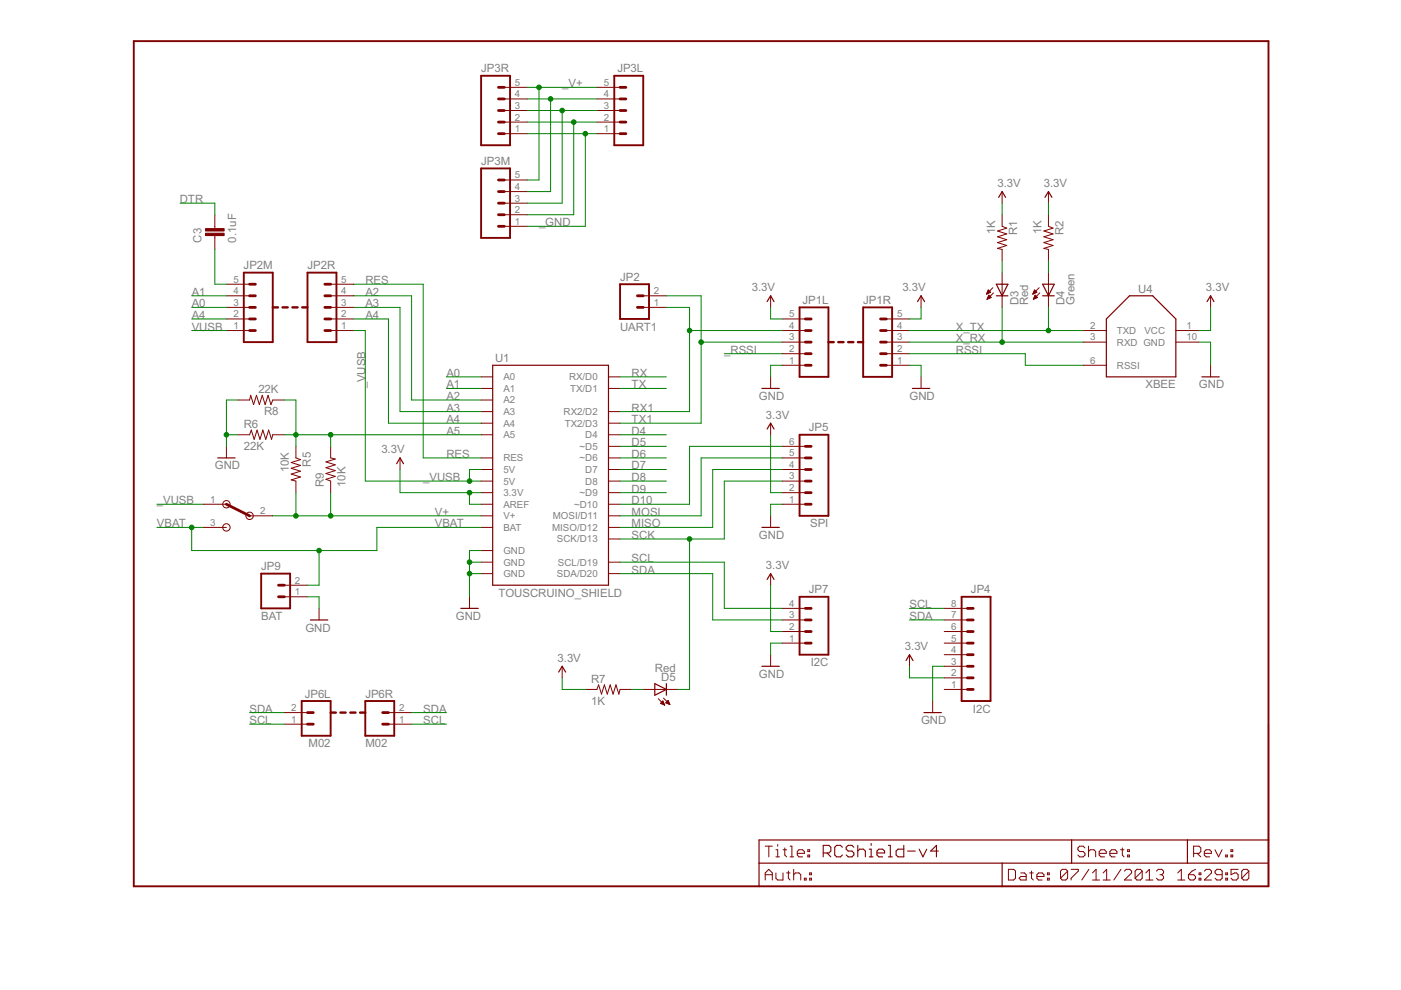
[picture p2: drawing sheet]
<svg xmlns="http://www.w3.org/2000/svg" width="297mm" height="210mm" viewBox="0 0 297 210" stroke-linecap="round" stroke-linejoin="round" font-family="sans-serif">
<path d="M57.8 65.2h1.1M59.9 65.2h1.1M62 65.2h1.1M64.1 65.2h1.1M175.6 72.5h1.2M177.7 72.5h1.1M179.8 72.5h1.1M181.9 72.5h1.1M70.1 151.1h1.1M72.2 151.1h1.1M74.3 151.1h1.1M76.3 151.1h1.1" fill="none" stroke="#800000" stroke-width=".51"/>
<g fill="none" stroke="#800000" stroke-width=".59">
<path d="M105.7 18.5h1.2M131.5 18.5h1.2M105.7 21h1.2M105.7 25.9h1.2M105.7 28.3h1.2M105.7 23.4h1.2M105.7 38.2h1.2M131.5 21h1.2M131.5 25.9h1.2M131.5 28.3h1.2M131.5 23.4h1.2M105.7 40.6h1.2"/>
<path d="M105.7 45.5h1.2M105.7 48h1.2M105.7 43.1h1.2M52.9 70.1h1.2M52.9 67.6h1.2M52.9 62.7h1.2M52.9 65.2h1.2M52.9 60.3h1.2M68.9 70.1h1.2M68.9 67.6h1.2M68.9 62.7h1.2M68.9 65.2h1.2"/>
<path d="M68.9 60.3h1.2M135.1 62.7h1.3M135.1 65.2h1.3M170.8 70.1h1.2M170.8 75h1.2M170.8 77.4h1.2M170.8 72.5h1.2M170.8 67.6h1.2M186.7 70.1h1.2M186.7 75h1.2M186.7 77.4h1.2M186.7 72.5h1.2"/>
<path d="M186.7 67.6h1.2M170.8 97.1h1.2M170.8 99.5h1.2M170.8 94.6h1.2M48 106.9l4.9 2.5M170.8 102h1.2M170.8 104.5h1.2M170.8 106.9h1.2M59.1 126.5h1.2M59.1 124.1h1.2M170.8 129h1.2M170.8 133.9h1.2"/>
<path d="M170.8 136.4h1.2M170.8 131.4h1.2M205.1 129h1.2M205.1 133.9h1.2M205.1 136.4h1.2M205.1 131.4h1.2M205.1 138.8h1.2M65.2 153.5h1.2M65.2 151.1h1.2M81.1 153.5h1.3M81.1 151.1h1.3M205.1 143.7h1.2"/>
<path d="M205.1 146.2h1.2M205.1 141.3h1.2"/>
</g>
<g fill="none" stroke="#800000" stroke-width=".21">
<path d="M106.9 18.5h4.9M126.6 18.5h4.9M106.9 28.3h4.9M106.9 25.9h4.9M106.9 23.4h4.9M106.9 21h4.9M106.9 38.2h4.9M126.6 28.3h4.9M126.6 25.9h4.9M126.6 23.4h4.9M126.6 21h4.9M45.6 45.5v3"/>
<path d="M45.6 50v2.9M106.9 48h4.9M106.9 45.5h4.9M106.9 43.1h4.9M106.9 40.6h4.9M212.5 40.6v2.5M212.5 45.5v2.5l.9 .4-1.9 .6 1.9 .6-1.9 .6 1.9 .6-1.9 .6 1.9 .6-1.9 .7 1 .2v2.5M212.5 57.8v7.4M222.3 40.6v2.5M222.3 45.5v2.5l1 .4-2 .6 2 .6-2 .6 2 .6-2 .6 2 .6-2 .7 1 .2v2.5M222.3 57.8v7.4M48 70.1h4.9"/>
<path d="M48 62.7h4.9M48 67.6h4.9M48 65.2h4.9M48 60.3h4.9M70.1 70.1h4.9M70.1 62.7h4.9M70.1 67.6h4.9M70.1 65.2h4.9M70.1 60.3h4.9M102 79.9h2.5M129 79.9h2.5M136.4 62.7h4.9"/>
<path d="M136.4 65.2h4.9M163.4 62.7v2.5M163.4 79.9v2.5M165.8 70.1h5M165.8 72.5h5M165.8 77.4h5M165.8 75h5M165.8 67.6h5M187.9 70.1h4.9M187.9 72.5h4.9M187.9 77.4h4.9M187.9 75h4.9"/>
<path d="M187.9 67.6h4.9M195.3 62.7v2.5M195.3 79.9v2.5M209.2 62.3h.2M209.3 62.1h.4M209.3 62h.6M209.3 63.4h.1M209.3 61.9h.7M209.4 63.3h.3M209.4 61.8h.4M209.4 63.2h.5M209.4 61.7h.3"/>
<path d="M209.4 63.1h.7M209.5 61.6h.1M209.5 62.9h.5M209.5 61.5l.5 .5-.8 .4zM209.5 62.8h.4M209.6 62.7h.2M209.7 62.6h.1M209.7 62.6l-.4 .9M209.7 62.6l.4 .5-.8 .4M210.5 61l-1.3 1.4M210.6 62.1l-1.3 1.4M219 62.3h.2"/>
<path d="M219.1 62.1h.4M219.1 62h.6M219.1 63.4h.1M219.2 61.9h.6M219.2 63.3h.3M219.2 61.8h.4M219.2 63.2h.5M219.3 61.7h.2M219.3 63.1h.6M219.3 61.6h.1M219.3 62.9h.5M219.4 61.5l.4 .5-.8 .4z"/>
<path d="M219.4 62.8h.3M219.4 62.7h.2M219.5 62.6h.1M219.5 62.6l-.4 .9M219.5 62.6l.5 .5-.9 .4M220.3 61l-1.3 1.4M220.5 62.1l-1.4 1.4M229.7 70.1h4.9M229.7 72.5h4.9M229.7 77.4h4.9M249.3 70.1h4.9M249.3 72.5h4.9"/>
<path d="M256.7 62.7v2.5M256.7 77.4v2.5M48 94.6v2.5M50.5 92.2h2.4l.4-1 .6 2 .6-2 .6 2 .6-2 .6 2 .7-2 .6 2 .2-1h2.5M50.5 84.8h2.4l.2-1 .7 2 .6-2 .6 2 .6-2 .6 2 .6-2 .6 2 .4-1h2.5M62.7 94.6v2.5l1 .4-2 .6 2 .6-2 .6 2 .6-2 .6 2 .6-2 .6 1 .3v2.5M70.1 94.6v2.5l1 .2-2 .6 2 .7-2 .6 2 .6-2 .6 2 .6-2 .6 1 .4v2.5M84.8 97.1v2.4M102 82.4h2.5M102 87.3h2.5M102 89.7h2.5M102 92.2h2.5"/>
<path d="M102 97.1h2.5M102 99.5h2.5M102 84.8h2.5M129 82.4h2.5M129 87.3h2.5M129 89.7h2.5M129 92.2h2.5M129 94.6h2.5M129 97.1h2.5M129 99.5h2.5M163.4 89.7v2.5M165.8 94.6h5"/>
<path d="M165.8 97.1h5M165.8 99.5h5M43.1 106.9h4.9M43.1 111.8h4.9M52.9 109.4h4.9M102 109.4h2.5M102 106.9h2.5M102 111.8h2.5M102 102h2.5M102 104.5h2.5M102 116.7h2.5M102 119.2h2.5"/>
<path d="M129 109.4h2.5M129 106.9h2.5M129 111.8h2.5M129 102h2.5M129 104.5h2.5M129 114.3h2.5M129 119.2h2.5M163.4 109.4v2.4M165.8 106.9h5M165.8 102h5M165.8 104.5h5M60.3 126.5h4.9"/>
<path d="M60.3 124.1h4.9M67.6 129v2.4M99.5 126.5v2.5M102 121.6h2.5M129 121.6h2.5M163.4 121.6v2.5M163.4 138.8v2.5M165.8 136.4h5M165.8 133.9h5M165.8 131.4h5M165.8 129h5M192.8 138.8v2.5"/>
<path d="M200.2 136.4h4.9M200.2 133.9h4.9M200.2 131.4h4.9M200.2 129h4.9M200.2 138.8h4.9M60.3 153.5h4.9M60.3 151.1h4.9M82.4 153.5h4.9M82.4 151.1h4.9M119.2 141.3v2.4M124.1 146.2h2.5l.3-1 .6 2 .6-2 .7 2 .6-2 .6 2 .6-2 .6 2 .3-1h2.4M136.4 146.2h7.3"/>
<path d="M139.6 148.1l1.3 1.4M140.1 149.1l.4-.5 .4 .9zM140.1 149.1h.7M140.2 149h.5M140.3 148.9h.4M140.4 149.3h.4M140.4 148.8h.2M140.5 148.7h.1M140.6 149.4h.3M140.7 148l1.3 1.4M140.9 149.5h.1M141.2 149h.7"/>
<path d="M141.2 148.9h.6M141.4 148.8h.4M141.5 149.1h.4M141.5 148.7h.2M141.6 148.6h.1M141.6 148.5l.4 .9-.8-.4zM141.8 149.3h.2M197.7 148.6v2.5M200.2 146.2h4.9M200.2 143.7h4.9M200.2 141.3h4.9M162.2 179.4h1.5"/>
<path d="M163 179.4v2.3M164.9 179v.4M166.4 179.8v1.5l.4 .4M167.5 179.4h.4v2.3M230 179.8l-.3-.4h-.8l-.4 .4v.4l.4 .4h.8l.3 .3v.4l-.3 .4h-.8l-.4-.4M230.8 179.4v2.3M238 179.8v1.5l.3 .4M162.2 185.5h1.5M162.2 186.6v-1.5l.8-.8 .7 .8v1.5M164.5 185.1v1.1l.4 .4h1.1v-1.5M164.5 181.7h.8M164.5 180.2h.4v1.5"/>
<path d="M166 180.2h.8M166.8 185.1h.7M167.2 184.7v1.5l.3 .4M167.5 181.7h.8M168.3 185.5l.4-.4h.7l.4 .4v1.1M168.3 184.3v2.3M169 180.9h1.5v-.3l-.3-.4h-.8l-.4 .4v.7l.4 .4h.8M170.5 186.2h.4v.4h-.4zM171.3 180.2h.4v.4h-.4zM171.3 181.3h.4v.4h-.4zM171.7 186.2h.3v.4h-.3zM171.7 185.1h.3v.4h-.3z"/>
<path d="M213.8 184.3h1.1l.4 .4v1.5l-.4 .4h-1.1zM216.4 185.1h.8l.4 .4v1.1h-1.2l-.3-.4 .3-.4h1.2M218.3 185.1h.8M218.7 184.7v1.5l.4 .4M219.8 185.8h1.5v-.3l-.3-.4h-.8l-.4 .4v.7l.4 .4h.8M222.1 186.2h.4v.4h-.4zM222.1 185.1h.4v.4h-.4zM226.4 184.7v1.5l-.4 .4h-.8l-.3-.4M226.4 184.7l-.4-.4h-.8l-.3 .4v1.5M226.4 184.7l-1.5 1.5M227.1 184.3h1.5v.4l-1.5 1.5v.4M230.8 180.6l.4-.4h.7l.4 .4v1.1"/>
<path d="M230.9 184.3l-1.5 2.3M231.6 186.6h1.5M231.6 185.1l.8-.8v2.3M233 180.9h1.5v-.3l-.3-.4h-.8l-.4 .4v.7l.4 .4h.8M233.9 186.6h1.5M233.9 185.1l.7-.8v2.3M235.3 180.9h1.5v-.3l-.4-.4h-.7l-.4 .4v.7l.4 .4h.7M237.6 180.2h.7M237.7 184.3l-1.5 2.3M238.4 184.7l.4-.4h.7l.4 .4v.4l-1.5 1.5h1.5M239.1 180.2h.4v.4h-.4zM239.1 181.3h.4v.4h-.4z"/>
<path d="M242.2 184.7v1.5l-.4 .4h-.8l-.3-.4M242.2 184.7l-.4-.4h-.8l-.3 .4v1.5M242.2 184.7l-1.5 1.5M242.9 186.6h1.5M242.9 185.1l.8-.8v2.3M245.2 184.7l.4-.4h.7l.4 .4v.4l-.4 .4M245.9 185.5h.4M246.3 185.5l.4 .3v.4l-.4 .4h-.7l-.4-.4M249.7 186.6h1.5M249.7 185.1l.8-.8v2.3M252 185.5h1.1l.4 .3v.4l-.4 .4h-.8l-.3-.4zM253.1 180.9h1.1l.4-.3v-.8l-.4-.4h-1.1v2.3"/>
<path d="M253.5 184.3l-.8 .4-.7 .8M253.8 180.9l.8 .8M254.2 186.2h.4v.4h-.4zM254.2 185.1h.4v.4h-.4zM255.3 180.9h1.5v-.3l-.3-.4h-.8l-.4 .4v.7l.4 .4h.8M255.4 184.7l.3-.4h.8l.4 .4v.4l-1.5 1.5h1.5M257.6 180.2l.8 1.5 .7-1.5M259.1 185.5h-1.1l-.4-.4v-.4l.4-.4h.7l.4 .4v1.5l-.4 .4h-.7l-.4-.4M259.9 181.3h.3v.4h-.3zM259.9 186.2h.4v.4h-.4zM259.9 185.1h.4v.4h-.4zM261 180.2h.4v.4h-.4z"/>
<path d="M261 181.3h.4v.4h-.4zM262.5 184.3h-1.5v1.2l.8-.4h.3l.4 .4v.7l-.4 .4h-.7l-.4-.4M264.8 184.7v1.5l-.4 .4h-.7l-.4-.4M264.8 184.7l-.4-.4h-.7l-.4 .4v1.5M264.8 184.7l-1.5 1.5"/>
<circle cx="48" cy="106.9" r=".78"/>
<circle cx="48" cy="111.8" r=".78"/>
<circle cx="52.9" cy="109.4" r=".78"/>
</g>
<g fill="none" stroke="#800000" stroke-width=".25">
<path d="M211.7 41.8l.8-1.2 .7 1.2M221.6 41.8l.7-1.2 .7 1.2M104.5 77.4h24.5v46.7h-24.5zM162.6 63.9l.8-1.2 .7 1.2M194.5 63.9l.8-1.2 .7 1.2M211.2 62.7h2.5M211.2 60.3h2.5l-1.2 2.4zM221.1 62.7h2.4M221.1 60.3h2.4l-1.2 2.4zM234.6 67.6l4.9-4.9h4.9l4.9 4.9v12.3h-14.7zM254.8 79.9h3.7M255.9 63.9l.8-1.2 .7 1.2"/>
<path d="M46.2 97.1h3.6M84.1 98.3l.7-1.2 .8 1.2M161.5 82.4h3.7M162.6 91l.8-1.3 .7 1.3M193.4 82.4h3.7M161.5 111.8h3.7M65.8 131.4h3.7M97.7 129h3.7M162.6 122.9l.8-1.3 .7 1.3M118.4 142.5l.8-1.2 .7 1.2M138.8 144.9l2.5 1.3-2.5 1.2zM141.3 144.9v2.5"/>
<path d="M161.5 141.3h3.7M192.1 140l.7-1.2 .8 1.2M195.9 151.1h3.7M268.9 153.5v34.4M227.2 178.1v4.9M251.8 178.1v4.9M268.9 178.1h-108v9.8M160.9 183h108M212.5 183v4.9"/>
</g>
<g fill="none" stroke="#800000" stroke-width=".4">
<path d="M28.4 8.7h240.5v179.2h-240.5zM102 16.1h6.1v14.7h-6.1zM130.2 16.1h6.2v14.7h-6.2zM102 35.7h6.1v14.7h-6.1zM51.7 57.8h6.1v14.7h-6.1zM65.2 57.8h6.1v14.7h-6.1zM131.5 60.3h6.1v7.3h-6.1zM169.5 65.2h6.1v14.7h-6.1zM183 65.2h6.1v14.7h-6.1zM169.5 92.2h6.1v17.2h-6.1zM55.4 121.6h6.1v7.4h-6.1zM169.5 126.5h6.1v12.3h-6.1z"/>
<path d="M203.9 126.5h6.1v22.1h-6.1zM64 148.6h6.1v7.4h-6.1zM77.4 148.6h6.2v7.4h-6.2z"/>
</g>
<g fill="#800000" stroke="#800000" stroke-width=".21">
<path d="M43.6 49.4h3.9v.6h-3.9z"/>
<path d="M43.6 48.5h3.9v.5h-3.9z"/>
</g>
<g fill="none" stroke="#800000" stroke-width=".23">
<path d="M178.6 179.6l-.4-.4h-.8l-.4 .4v1.7l.4 .4h.8l.4-.4M181 179.6l-.4-.4h-.8l-.4 .4v.4l.4 .4h.8l.4 .4v.5l-.4 .4h-.8l-.4-.4M181.9 179.2v2.5M184.7 178.8v.4M188.4 179.2h.4v2.5M191.6 179.2v2.5h-1.2l-.4-.4v-.9l.4-.4h1.2M174.5 180.8h1.2l.4-.4v-.8l-.4-.4h-1.2v2.5M175.3 180.8l.8 .9M181.9 180.4l.4-.4h.8l.4 .4v1.3M184.3 181.7h.8M184.3 180h.4v1.7M185.9 180.8h1.7v-.4l-.5-.4h-.8l-.4 .4v.9l.4 .4h.8"/>
<path d="M188.4 181.7h.8M192.4 180.4h1.7M194.9 180l.8 1.7 .8-1.7M198.9 180.4h-1.6l1.2-1.2v2.5"/>
</g>
<g fill="none" stroke="#008000" stroke-width=".21">
<path d="M111.8 18.5h14.8M114.3 18.5v19.7h-2.5M111.8 21h14.8M111.8 23.4h14.8M111.8 25.9h14.8M111.8 28.3h14.8M116.7 21v19.6h-4.9M119.2 23.4v19.7h-7.4M121.6 25.9v19.6h-9.8M124.1 28.3v19.7h-12.3M38.2 43.1h7.4v2.4M45.6 52.9v7.4h2.4"/>
<path d="M212.5 43.1v2.4M212.5 55.4v2.4M222.3 43.1v2.4M222.3 55.4v2.4M40.6 70.1h7.4M40.6 67.6h7.4M40.6 65.2h7.4M40.6 62.7h7.4M75 62.7h12.3v22.1h14.7M75 70.1h2.4v31.9h24.6M75 65.2h9.8v22.1h17.2M75 67.6h7.4v22.1h19.6"/>
<path d="M75 60.3h14.7v36.8h12.3M94.6 79.9h7.4M131.5 79.9h9.8M141.3 65.2h4.9v22.1h-14.7M141.3 62.7h7.4v27h-17.2M146.2 70.1h19.6M148.7 72.5h17.1M153.6 75h12.2M163.4 65.2v2.4h2.4M165.8 77.4h-2.4v2.5M192.8 72.5h36.9M192.8 77.4h2.5v2.5"/>
<path d="M192.8 75h24.6v2.4h12.3M192.8 70.1h36.9M195.3 65.2v2.4h-2.5M212.5 65.2v7.3M222.3 65.2v4.9M254.2 72.5h2.5v4.9M256.7 65.2v4.9h-2.5M48 92.2h2.5M50.5 84.8h-2.5v9.8M60.3 92.2h41.7M60.3 84.8h2.4v9.8M70.1 92.2v2.4"/>
<path d="M84.8 99.5v5h17.2M94.6 82.4h7.4M102 99.5h-2.5v2.5M131.5 92.2h9.8M131.5 82.4h9.8M131.5 94.6h9.8M131.5 97.1h9.8M131.5 99.5h9.8M163.4 92.2v12.3h2.4M165.8 94.6h-19.6v12.3h-14.7M165.8 99.5h-14.7v12.3h-19.6M165.8 97.1h-17.1v12.3h-17.2"/>
<path d="M33.3 106.9h9.8M33.3 111.8h9.8M40.6 111.8v4.9h39.3v-4.9h22.1M57.8 109.4h44.2M62.7 104.5v4.9M67.6 116.7v7.4h-2.4M70.1 104.5v4.9M99.5 104.5v2.4h2.5M99.5 119.2h2.5M102 116.7h-2.5v9.8M131.5 119.2h22.1v9.8h12.2M131.5 104.5h9.8"/>
<path d="M131.5 102h9.8M146.2 114.3v31.9h-2.5M165.8 106.9h-2.4v2.5M165.8 102h-12.2v12.3h-22.1M65.2 126.5h2.4v2.5M99.5 121.6h2.5M131.5 121.6h19.6v9.8h14.7M163.4 124.1v9.8h2.4M165.8 136.4h-2.4v2.4M192.8 129h7.4M192.8 131.4h7.4M52.9 153.5h7.4"/>
<path d="M52.9 151.1h7.4M87.3 153.5h7.3M87.3 151.1h7.3M119.2 143.7v2.5h4.9M133.9 146.2h2.5M192.8 141.3v2.4h7.4M200.2 141.3h-2.5v7.3"/>
</g>
<g fill="#008000" stroke="#008000" stroke-width=".21">
<circle cx="99.5" cy="121.6" r=".49"/>
<circle cx="99.5" cy="119.2" r=".49"/>
<circle cx="48" cy="92.2" r=".49"/>
<circle cx="99.5" cy="104.5" r=".49"/>
<circle cx="222.3" cy="70.1" r=".49"/>
<circle cx="212.5" cy="72.5" r=".49"/>
<circle cx="62.7" cy="109.4" r=".49"/>
<circle cx="70.1" cy="109.4" r=".49"/>
<circle cx="40.6" cy="111.8" r=".49"/>
<circle cx="67.6" cy="116.7" r=".49"/>
<circle cx="62.7" cy="92.2" r=".49"/>
<circle cx="70.1" cy="92.2" r=".49"/>
<circle cx="146.2" cy="70.1" r=".49"/>
<circle cx="148.7" cy="72.5" r=".49"/>
<circle cx="146.2" cy="114.3" r=".49"/>
<circle cx="116.7" cy="21" r=".49"/>
<circle cx="119.2" cy="23.4" r=".49"/>
<circle cx="121.6" cy="25.9" r=".49"/>
<circle cx="114.3" cy="18.5" r=".49"/>
<circle cx="99.5" cy="102" r=".49"/>
<circle cx="124.1" cy="28.3" r=".49"/>
</g>
<g font-size="2.7" fill="#808080">
<text x="102" y="15.3">JP3R</text>
<text x="130.9" y="15.3">JP3L</text>
<text x="119.2" y="18.5">_V+</text>
<text x="102" y="35">JP3M</text>
<text x="211.5" y="39.6">3.3V</text>
<text x="221.3" y="39.6">3.3V</text>
<text x="38.1" y="43.1">DTR</text>
<text x="114.3" y="48">_GND</text>
<text x="42.7" y="51.4" transform="rotate(-90 42.7 51.4)">C3</text>
<text x="50.1" y="51.4" transform="rotate(-90 50.1 51.4)">0.1uF</text>
<text x="211" y="49.7" transform="rotate(-90 211 49.7)">1K</text>
<text x="215.6" y="49.8" transform="rotate(-90 215.6 49.8)">R1</text>
<text x="220.8" y="49.7" transform="rotate(-90 220.8 49.7)">1K</text>
<text x="225.5" y="49.8" transform="rotate(-90 225.5 49.8)">R2</text>
<text x="51.7" y="57.1">JP2M</text>
<text x="65.2" y="57.1">JP2R</text>
<text x="131.5" y="59.5">JP2</text>
<text x="40.6" y="65.2">A0</text>
<text x="40.6" y="62.7">A1</text>
<text x="77.5" y="62.7">A2</text>
<text x="77.5" y="65.2">A3</text>
<text x="77.5" y="60.3">RES</text>
<text x="159.4" y="61.7">3.3V</text>
<text x="170.2" y="64.4">JP1L</text>
<text x="183" y="64.4">JP1R</text>
<text x="191.3" y="61.7">3.3V</text>
<text x="215.9" y="64.7" transform="rotate(-90 215.9 64.7)">D3</text>
<text x="218" y="64.7" transform="rotate(-90 218 64.7)">Red</text>
<text x="225.7" y="64.7" transform="rotate(-90 225.7 64.7)">D4</text>
<text x="227.8" y="64.7" transform="rotate(-90 227.8 64.7)">Green</text>
<text x="241.3" y="62.2">U4</text>
<text x="255.7" y="61.7">3.3V</text>
<text x="40.6" y="70.1">VUSB</text>
<text x="40.6" y="67.6">A4</text>
<text x="77.5" y="67.6">A4</text>
<text x="131.5" y="70.1">UART1</text>
<text x="202.7" y="70.1">X_TX</text>
<text x="105" y="76.7">U1</text>
<text x="153.6" y="75">_RSSI</text>
<text x="202.7" y="72.5">X_RX</text>
<text x="202.7" y="75">RSSI</text>
<text x="54.8" y="83.3">22K</text>
<text x="77.5" y="82.4" transform="rotate(-90 77.5 82.4)">_VUSB</text>
<text x="94.6" y="79.9">A0</text>
<text x="94.6" y="82.4">A1</text>
<text x="133.9" y="79.9">RX</text>
<text x="133.9" y="82.4">TX</text>
<text x="242.8" y="82.4">XBEE</text>
<text x="254.2" y="82.4">GND</text>
<text x="56" y="88">R8</text>
<text x="94.6" y="84.8">A2</text>
<text x="94.6" y="87.3">A3</text>
<text x="94.6" y="89.7">A4</text>
<text x="133.9" y="87.3">RX1</text>
<text x="133.9" y="89.7">TX1</text>
<text x="160.9" y="84.8">GND</text>
<text x="162.4" y="88.7">3.3V</text>
<text x="192.8" y="84.8">GND</text>
<text x="51.7" y="95.4">22K</text>
<text x="51.7" y="90.7">R6</text>
<text x="94.6" y="92.2">A5</text>
<text x="133.9" y="92.2">D4</text>
<text x="133.9" y="94.6">D5</text>
<text x="171.5" y="91.4">JP5</text>
<text x="45.5" y="99.5">GND</text>
<text x="61.3" y="100.1" transform="rotate(-90 61.3 100.1)">10K</text>
<text x="65.9" y="98.9" transform="rotate(-90 65.9 98.9)">R5</text>
<text x="80.9" y="96.1">3.3V</text>
<text x="89.7" y="102">_VUSB</text>
<text x="94.6" y="97.1">RES</text>
<text x="133.9" y="97.1">D6</text>
<text x="133.9" y="99.5">D7</text>
<text x="133.9" y="102">D8</text>
<text x="33.3" y="106.9">_VUSB</text>
<text x="68.6" y="103.2" transform="rotate(-90 68.6 103.2)">R9</text>
<text x="73.3" y="103.2" transform="rotate(-90 73.3 103.2)">10K</text>
<text x="133.9" y="104.4">D9</text>
<text x="133.9" y="106.9">D10</text>
<text x="33.3" y="111.8">VBAT</text>
<text x="92.2" y="109.4">V+</text>
<text x="92.2" y="111.8">VBAT</text>
<text x="133.9" y="109.4">MOSI</text>
<text x="133.9" y="111.8">MISO</text>
<text x="171.8" y="111.8">SPI</text>
<text x="133.9" y="119.2">SCL</text>
<text x="133.9" y="114.3">SCK</text>
<text x="160.9" y="114.3">GND</text>
<text x="55.4" y="120.9">JP9</text>
<text x="133.9" y="121.6">SDA</text>
<text x="162.4" y="120.7">3.3V</text>
<text x="171.5" y="125.8">JP7</text>
<text x="205.9" y="125.8">JP4</text>
<text x="55.4" y="131.5">BAT</text>
<text x="96.7" y="131.5">GND</text>
<text x="105.7" y="126.5">TOUSCRUINO_SHIELD</text>
<text x="192.8" y="129">SCL</text>
<text x="192.8" y="131.5">SDA</text>
<text x="64.7" y="133.9">GND</text>
<text x="191.9" y="137.8">3.3V</text>
<text x="118.2" y="140.3">3.3V</text>
<text x="138.8" y="142.4">Red</text>
<text x="160.9" y="143.7">GND</text>
<text x="171.9" y="141.3">I2C</text>
<text x="64.6" y="147.9">JP6L</text>
<text x="77.5" y="147.9">JP6R</text>
<text x="125.3" y="149.4">1K</text>
<text x="125.3" y="144.7">R7</text>
<text x="140.2" y="144.5">D5</text>
<text x="52.9" y="153.5">SCL</text>
<text x="52.9" y="151.1">SDA</text>
<text x="89.7" y="153.5">SCL</text>
<text x="89.7" y="151.1">SDA</text>
<text x="195.3" y="153.5">GND</text>
<text x="206.3" y="151.1">I2C</text>
<text x="65.4" y="158.5">M02</text>
<text x="77.5" y="158.5">M02</text>
</g>
<g font-size="2.3" fill="#808080">
<text x="109.2" y="23.1">3</text>
<text x="109.2" y="20.6">4</text>
<text x="109.2" y="18.2">5</text>
<text x="128" y="23.1">3</text>
<text x="128" y="20.6">4</text>
<text x="128" y="18.2">5</text>
<text x="109.2" y="28">1</text>
<text x="109.2" y="25.6">2</text>
<text x="128" y="28">1</text>
<text x="128" y="25.6">2</text>
<text x="109.2" y="40.3">4</text>
<text x="109.2" y="37.8">5</text>
<text x="109.2" y="47.6">1</text>
<text x="109.2" y="45.2">2</text>
<text x="109.2" y="42.7">3</text>
<text x="49.5" y="59.9">5</text>
<text x="72.4" y="59.9">5</text>
<text x="49.5" y="64.8">3</text>
<text x="49.5" y="62.4">4</text>
<text x="72.4" y="64.8">3</text>
<text x="72.4" y="62.4">4</text>
<text x="138.6" y="64.8">1</text>
<text x="138.6" y="62.4">2</text>
<text x="49.5" y="69.7">1</text>
<text x="49.5" y="67.3">2</text>
<text x="72.4" y="69.7">1</text>
<text x="72.4" y="67.3">2</text>
<text x="167.3" y="69.7">4</text>
<text x="167.3" y="67.3">5</text>
<text x="190.2" y="69.7">4</text>
<text x="190.2" y="67.3">5</text>
<text x="231.1" y="69.7">2</text>
<text x="236.8" y="70.8">TXD</text>
<text x="242.7" y="70.8">VCC</text>
<text x="251.6" y="69.7">1</text>
<text x="167.3" y="77.1">1</text>
<text x="167.3" y="74.6">2</text>
<text x="167.3" y="72.2">3</text>
<text x="190.2" y="77.1">1</text>
<text x="190.2" y="74.6">2</text>
<text x="190.2" y="72.2">3</text>
<text x="231.1" y="72.2">3</text>
<text x="231.1" y="77.1">6</text>
<text x="236.8" y="73.3">RXD GND</text>
<text x="251.6" y="72.2">10</text>
<text x="106.7" y="80.6">A0</text>
<text x="106.7" y="83.1">A1</text>
<text x="120.7" y="80.6">RX/D0</text>
<text x="120.9" y="83.1">TX/D1</text>
<text x="236.8" y="78.2">RSSI</text>
<text x="106.7" y="85.5">A2</text>
<text x="106.7" y="88">A3</text>
<text x="119.5" y="88">RX2/D2</text>
<text x="106.7" y="90.5">A4</text>
<text x="106.7" y="92.9">A5</text>
<text x="119.7" y="90.5">TX2/D3</text>
<text x="122.9" y="95.4">~D5</text>
<text x="124.1" y="92.9">D4</text>
<text x="167.3" y="94.3">6</text>
<text x="106.7" y="97.8">RES</text>
<text x="106.7" y="100.3">5V</text>
<text x="122.9" y="97.8">~D6</text>
<text x="124.1" y="100.3">D7</text>
<text x="167.3" y="101.7">3</text>
<text x="167.3" y="99.2">4</text>
<text x="167.3" y="96.7">5</text>
<text x="44.6" y="106.6">1</text>
<text x="106.7" y="102.7">5V</text>
<text x="106.7" y="105.2">3.3V</text>
<text x="106.7" y="107.6">AREF</text>
<text x="121.7" y="107.6">~D10</text>
<text x="122.9" y="105.2">~D9</text>
<text x="124.1" y="102.7">D8</text>
<text x="167.3" y="106.6">1</text>
<text x="167.3" y="104.1">2</text>
<text x="44.6" y="111.5">3</text>
<text x="55.2" y="109">2</text>
<text x="106.7" y="112.6">BAT</text>
<text x="106.7" y="110.1">V+</text>
<text x="117.1" y="112.6">MISO/D12</text>
<text x="117.2" y="110.1">MOSI/D11</text>
<text x="106.7" y="117.5">GND</text>
<text x="106.7" y="119.9">GND</text>
<text x="118.1" y="115">SCK/D13</text>
<text x="118.3" y="119.9">SCL/D19</text>
<text x="62.5" y="123.7">2</text>
<text x="106.7" y="122.4">GND</text>
<text x="118.1" y="122.4">SDA/D20</text>
<text x="62.5" y="126.2">1</text>
<text x="167.3" y="131.1">3</text>
<text x="167.3" y="128.7">4</text>
<text x="201.7" y="131.1">7</text>
<text x="201.7" y="128.7">8</text>
<text x="167.3" y="136">1</text>
<text x="167.3" y="133.6">2</text>
<text x="201.7" y="136">5</text>
<text x="201.7" y="133.6">6</text>
<text x="201.7" y="143.4">2</text>
<text x="201.7" y="140.9">3</text>
<text x="201.7" y="138.5">4</text>
<text x="201.7" y="145.8">1</text>
<text x="61.8" y="153.2">1</text>
<text x="61.8" y="150.7">2</text>
<text x="84.6" y="153.2">1</text>
<text x="84.6" y="150.7">2</text>
</g>
</svg>
